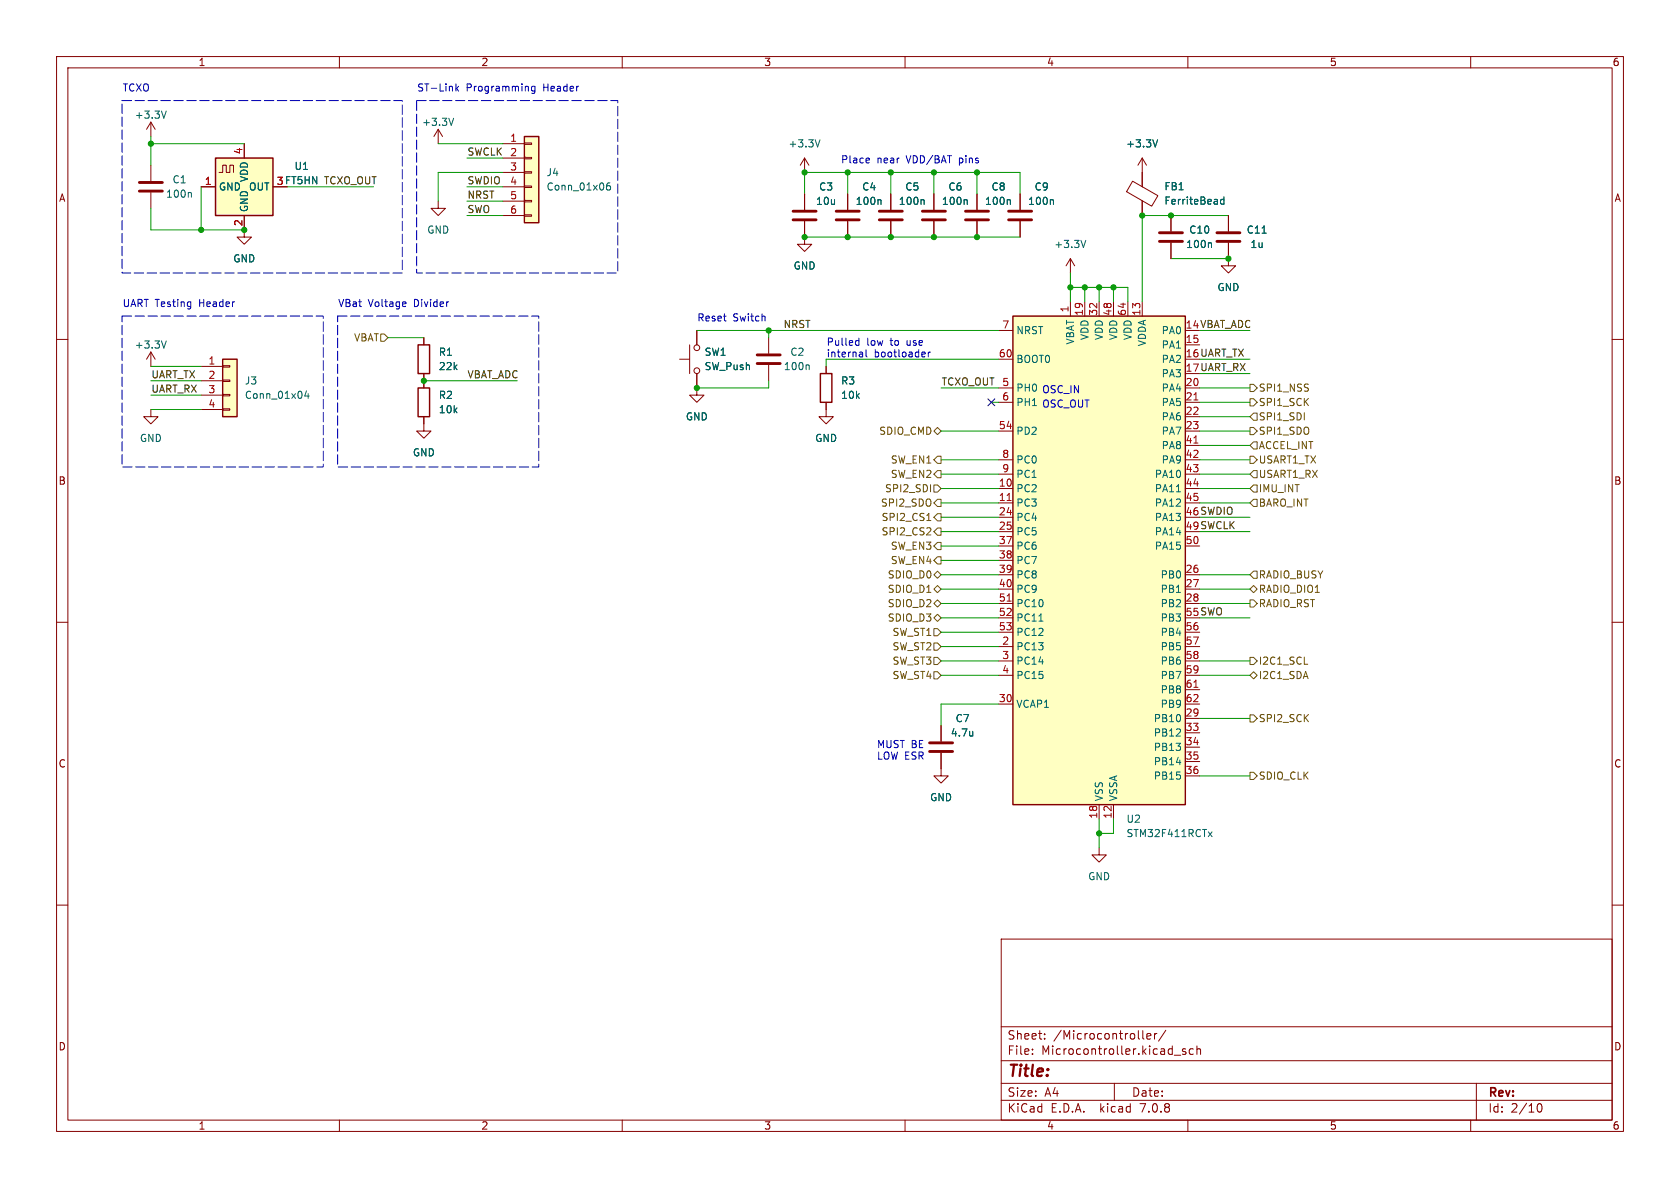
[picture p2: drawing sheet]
<svg xmlns="http://www.w3.org/2000/svg" width="297mm" height="210mm" viewBox="0 0 297 210" stroke-linecap="round" stroke-linejoin="round" font-family="sans-serif">
<g fill="none" stroke="#840000" stroke-width=".18">
<path d="M10 10h277v190h-277zM12 12h273v186h-273zM60 10v2M110 10v2M160 10v2M210 10v2M260 10v2M26.7 21.6v2.5M26.7 29.2v2.8M26.7 34v2.8M26.7 21.6l-.8 1.3M26.7 21.6l.7 1.3"/>
<path d="M35.6 33h2.5M38.7 30.5h.7v-1.3h.6v1.3h.6v-1.3h.7v1.3M43.2 38.1v3.8h1.2l-1.2 1.3-1.3-1.3h1.3M43.2 25.4v2.5M48.3 33h2.5M77.5 35.6v1.2h1.2l-1.2 1.3-1.3-1.3h1.3M77.5 22.9l-.8 1.2M77.5 22.9v2.5M77.5 22.9l.7 1.2M88.9 25.4h3.8M88.9 27.9h3.8M88.9 30.5h3.8"/>
<path d="M88.9 33h3.8M88.9 35.6h3.8M88.9 38.1h3.8M92.7 38h1.3v.2h-1.3zM92.7 35.4h1.3v.3h-1.3zM92.7 32.9h1.3v.2h-1.3zM92.7 30.4h1.3v.2h-1.3zM92.7 27.8h1.3v.3h-1.3zM92.7 25.3h1.3v.2h-1.3zM142.2 39.1v4.1h1.3l-1.3 1.3-1.2-1.3h1.2M142.2 27.9v2.6M142.2 34.3v2.8"/>
<path d="M142.2 27.9l-.7 1.3M142.2 27.9l.8 1.3M149.9 34.3v2.8M149.9 39.1v2.8M157.5 34.3v2.8M157.5 39.1v2.8M165.1 34.3v2.8M165.1 39.1v2.8M172.7 34.3v2.8M172.7 39.1v2.8M180.3 34.3v2.8M180.3 39.1v2.8"/>
<path d="M200.2 32l4.5 2.6-1.1 1.8-4.4-2.5zM201.9 27.9v5.1M201.9 35.5v2.6M201.9 27.9l-.7 1.3M201.9 27.9l.8 1.3M207 38.1v2.8M217.2 38.1v2.8M10 60h2M74.9 59.7v1.3M123.2 58.4v2.6M135.9 59.7v2.8M176.5 58.4h2.6"/>
<path d="M189.2 45.7v2.6M189.2 53.3v2.6M189.2 45.7l-.7 1.3M189.2 45.7l.8 1.3M191.8 53.3v2.6M194.3 53.3v2.6M196.8 53.3v2.6M199.4 53.3v2.6M201.9 53.3v2.6M207 42.9v2.8M217.2 42.9v4.1h1.2l-1.2 1.3-1.3-1.3h1.3M285 60h2"/>
<path d="M26.7 72.4v1.3h1.2l-1.2 1.2-1.3-1.2h1.3M26.7 62.2l-.8 1.3M26.7 62.2v2.6M26.7 62.2l.7 1.3M35.6 64.8h3.8M35.6 67.3h3.8M35.6 69.9h3.8M35.6 72.4h3.8M39.4 72.3h1.2v.2h-1.2zM39.4 69.7h1.2v.3h-1.2zM39.4 67.2h1.2v.2h-1.2zM39.4 64.6h1.2v.3h-1.2z"/>
<path d="M74.9 73.7v2.5h1.3l-1.3 1.3-1.2-1.3h1.2M74.9 66v2.6M120.1 63.5h1.8M121.9 61v5M123.2 66v3.9h1.3l-1.3 1.2-1.3-1.2h1.3M135.9 64.5v2.8M146 71.1v2.6h1.3l-1.3 1.2-1.2-1.2h1.2M146 64.8v1.2M176.5 63.5h2.6M176.5 68.6h2.6M176.5 71.1h2.6M176.5 76.2h2.6"/>
<path d="M209.5 61h2.6M209.5 68.6h2.6M209.5 71.1h2.6M209.5 73.7h2.6M209.5 76.2h2.6M209.5 78.7h2.6M176.5 86.4h2.6M176.5 88.9h2.6M176.5 91.4h2.6M176.5 94h2.6M176.5 96.5h2.6M176.5 99.1h2.6"/>
<path d="M176.5 81.3h2.6M176.5 83.8h2.6M209.5 86.4h2.6M209.5 88.9h2.6M209.5 96.5h2.6M209.5 81.3h2.6M209.5 83.8h2.6M10 110h2M176.5 114.3h2.6M176.5 101.6h2.6M176.5 104.1h2.6M176.5 106.7h2.6"/>
<path d="M176.5 116.8h2.6M176.5 119.4h2.6M176.5 109.2h2.6M176.5 111.8h2.6M209.5 114.3h2.6M209.5 101.6h2.6M209.5 104.1h2.6M209.5 106.7h2.6M209.5 116.8h2.6M209.5 119.4h2.6M209.5 111.8h2.6M285 110h2"/>
<path d="M166.4 133.1v4.1h1.2l-1.2 1.2-1.3-1.2h1.3M166.4 128.3v2.8M176.5 124.5h2.6M209.5 127h2.6M209.5 124.5h2.6M209.5 129.5h2.6M209.5 132.1h2.6M209.5 134.6h2.6M209.5 137.2h2.6M209.5 121.9h2.6M10 160h2M194.3 149.9v1.2h1.3l-1.3 1.3-1.3-1.3h1.3"/>
<path d="M194.3 142.2v2.6M196.8 142.2v2.6M285 160h2M177 166h108v32h-108zM60 198v2M110 198v2M160 198v2M177 194.5h108M177 191.5h108M177 187.5h108M177 181.5h108M182.5 186.3v.1"/>
<path d="M182.5 185.5v.1M184.7 183.6v.1M184.7 182.8v.1M197 191.5v3M202 182.2v1.3l.2 .2M202.7 183.2l.8-.1-.1-.3-.4-.1-.3 .2 .1 .7h.6M204.1 182.7v1M204.5 182.7l-.3 .1-.1 .2M206.1 182.1l-1.3 2M207.6 186.5h1.1M209.6 185.5l-.4-.1-.2 .2 .1 .2 .5 .2v.3h-.6M210 198v2"/>
<path d="M211 185.5l-.5-.1-.3 .3v.4l.2 .2h.6M211.6 185.5l.2-.1 .4 .1v.9M211.6 184.9v1.5M260 198v2M261 191.5v6.5M271.7 195.7l.2-.5 .2-.1a.8 .8 0 0 1 .5 .7 .8 .8 0 0 1-.5 .8l-.2-.1-.2-.5"/>
<circle cx="123.2" cy="61.5" r=".51"/>
<circle cx="123.2" cy="65.5" r=".51"/>
</g>
<g fill="none" stroke="#840000" stroke-width=".51">
<path d="M24.6 33.8h4.1M24.6 32.3h4.1M140.2 38.9h4.1M140.2 37.3h4.1M147.8 38.9h4.1M147.8 37.3h4.1M155.4 38.9h4.1M155.4 37.3h4.1M163.1 38.9h4M163.1 37.3h4M170.7 38.9h4.1M170.7 37.3h4.1"/>
<path d="M178.3 38.9h4.1M178.3 37.3h4.1M205 42.7h4M205 41.1h4M215.1 42.7h4.1M215.1 41.1h4.1M133.9 64.3h4M133.9 62.7h4M164.3 132.8h4.1M164.3 131.3h4.1"/>
</g>
<g fill="none" stroke="#006464" stroke-width=".18">
<path d="M29.4 19.6l-.4 1.3M33.7 34l.1 .2v.7M80.2 20.9l-.4 1.3M107.8 32.3l-.3 .1a.86 .86 0 0 0 0 1.2l.4-.1v-.4l-.2-.3-.4 .1-.1 .2M145 24.7l-.5 1.3M155.6 35.3l.2 .2v.6M163.2 35.3l.2 .2v.6M170.8 35.3l.2 .2v.6M178.4 35.3l.2 .2v.6M186.1 35.3l.1 .2v.6M204.7 24.7l-.5 1.3M216.4 34.8v1.3"/>
<path d="M216.4 35.3l-.4-.1-.2 .3 .1 .5h.5M192 42.5l-.5 1.3M214 42.9l.2 .2v.7M223.1 41.2h.8M29.4 60.3l-.4 1.2M54.2 69.1l-.3 .9h.8M54.5 69.6v.8M142.9 64.5l.2 .2v.6M208 86.9h.7M183.7 109.8h.7M172 129.3v.8M172 130l-.1 .1"/>
<path d="M213.6 147.1l.7 .8M214.3 147.1l-.7 .8"/>
</g>
<path d="M38.1 27.9h10.2v10.2h-10.2zM92.7 24.1h2.5v15.3h-2.5zM179.1 55.9h30.4v86.3h-30.4zM39.4 63.5h2.5v10.2h-2.5zM73.9 61h2v5h-2zM73.9 68.6h2v5.1h-2zM145 66h2.1v5.1h-2.1z" fill="none" stroke="#840000" stroke-width=".25"/>
<g fill="#ffffc2" stroke="#ffffc2" stroke-width=".18">
<path d="M92.7 24.1h2.5v15.3h-2.5z"/>
<path d="M179.1 55.9h30.4v86.3h-30.4z"/>
<path d="M39.4 63.5h2.5v10.2h-2.5z"/>
<path d="M38.1 27.9h10.2v10.2h-10.2z"/>
</g>
<path d="M211.1 70.7h.7M211.1 78.3h.7M178 88.5h.8M178 106.3h.8M211.1 121.5h.7" fill="none" stroke="#a90000" stroke-width=".18"/>
<g fill="none" stroke="#725600" stroke-width=".18">
<path d="M67.3 59.1h.6l.7 .6-.7 .6h-.6zM165.1 76.2l.6-.6 .7 .6-.7 .6zM221 67.9h.6l.6 .7-.6 .6h-.6zM221 75.6h.6l.6 .6-.6 .6h-.6zM221 70.5h.6l.6 .6-.6 .7h-.6zM221.6 73h.6v1.3h-.6l-.6-.6zM221.6 78.1h.6v1.3h-.6l-.6-.7zM163.8 94.6h.8M163.8 92h.8M164.5 93.4v.4M165.1 85.7h.6l.7 .7-.7 .6h-.6zM165.7 98.4h.7v1.3h-.7l-.6-.6z"/>
<path d="M165.7 95.9h.7v1.3h-.7l-.6-.7zM165.7 93.3h.7v1.3h-.7l-.6-.6zM165.7 83.2h.7v1.3h-.7l-.6-.7zM165.7 88.3h.7v1.2h-.7l-.6-.6zM165.7 90.8h.7v1.3h-.7l-.6-.7zM165.7 80.6h.7v1.3h-.7l-.6-.6zM221 80.6h.6l.6 .7-.6 .6h-.6zM221.6 83.2h.6v1.3h-.6l-.6-.7zM221.6 85.7h.6v1.3h-.6l-.6-.6zM221.6 88.3h.6v1.2h-.6l-.6-.6zM165.1 109.2l.6-.6 .7 .6-.7 .7zM165.1 116.2h.6l.7 .6-.7 .7h-.6z"/>
<path d="M165.1 111.1h.6l.7 .7-.7 .6h-.6zM165.1 118.7h.6l.7 .7-.7 .6h-.6zM165.1 113.7h.6l.7 .6-.7 .6h-.6zM165.1 101.6l.6-.6 .7 .6-.7 .6zM165.1 104.1l.6-.6 .7 .6-.7 .7zM165.1 106.7l.6-.7 .7 .7-.7 .6zM221 106h.6l.6 .7-.6 .6h-.6zM221 116.2h.6l.6 .6-.6 .7h-.6zM221 104.1l.6-.6 .6 .6-.6 .7zM221.6 101h.6v1.2h-.6l-.6-.6zM221.6 118.7l.6 .7-.6 .6-.6-.6zM230.6 117.4h.6"/>
<path d="M221 136.5h.6l.6 .7-.6 .6h-.6zM221 126.4h.6l.6 .6-.6 .6h-.6z"/>
</g>
<g fill="none" stroke="#0000c2" stroke-width=".18">
<path d="M80.6 14.8v1.3M80.7 15.6l.4 .5M81.1 15.2l-.5 .5M94.6 15.2v1.1l-.3 .2h-.3M94.6 15.3l-.4-.1-.2 .3 .1 .5h.5M153.5 27.9l.2 .4-.6 .1M153.6 28.7l-.1 .1M71.6 53.3l.2 .4-.6 .1M71.7 54.1l-.1 .1M151.8 59.8v1.2M151.5 60.2l.3 .1M151.8 61h-.3"/>
<path d="M152.3 62.2l.2 .2v.7M152.5 63l-.4 .1M152.5 62.5l-.4 .1M153.1 61.8v1.1l.2 .2M163.5 62.3l.1 .2-.6 .2M164.1 62.2v.9M164.5 62.2l-.4 .3"/>
</g>
<path d="M21.6 17.8h49.5v30.5h-49.5v-30.5M73.7 17.8h35.5v30.5h-35.5v-30.5M21.6 55.9h35.5v26.7h-35.5v-26.7M59.7 55.9h35.5v26.7h-35.5v-26.7" fill="none" stroke="#0000c2" stroke-width=".18" stroke-dasharray="1.7 .6"/>
<g fill="none" stroke="#009600" stroke-width=".18">
<path d="M26.7 36.8v3.8h16.5M26.7 24.1v5.1M26.7 25.4h16.5M35.6 33v7.6M50.8 33h15.2M77.5 25.4h11.4M82.5 38.1h6.4M82.5 35.6h6.4M82.5 33h6.4M82.5 27.9h6.4M88.9 30.5h-11.4v5.1M142.2 34.3v-3.8h38.1v3.8"/>
<path d="M149.9 30.5v3.8M157.5 30.5v3.8M165.1 30.5v3.8M172.7 30.5v3.8M217.2 38.1h-15.3v15.2M68.6 59.7h6.3M123.2 58.4h53.3M135.9 58.4v1.3M142.2 41.9h38.1M189.2 50.8h10.2v2.5M189.2 48.3v5M191.8 50.8v2.5"/>
<path d="M194.3 50.8v2.5M196.8 50.8v2.5M207 45.7h10.2M212.1 58.4h8.9M26.7 69.9h8.9M26.7 72.4h8.9M26.7 67.3h8.9M26.7 64.8h8.9M74.9 67.3h16.5M135.9 67.3v1.3h-12.7M166.4 76.2h10.1M166.4 68.6h10.1"/>
<path d="M175.3 71.1h1.2M176.5 63.5h-30.5v1.3M212.1 76.2h8.9M212.1 71.1h8.9M212.1 73.7h8.9M212.1 66h8.9M212.1 78.7h8.9M212.1 63.5h8.9M212.1 68.6h8.9M166.4 81.3h10.1M166.4 88.9h10.1M166.4 83.8h10.1"/>
<path d="M166.4 96.5h10.1M166.4 91.4h10.1M166.4 86.4h10.1M166.4 94h10.1M166.4 99.1h10.1M212.1 81.3h8.9M212.1 88.9h8.9M212.1 83.8h8.9M212.1 91.4h8.9M212.1 86.4h8.9M212.1 94h8.9M166.4 101.6h10.1"/>
<path d="M166.4 119.4h10.1M166.4 104.1h10.1M166.4 106.7h10.1M166.4 116.8h10.1M166.4 109.2h10.1M166.4 111.8h10.1M166.4 114.3h10.1M212.1 101.6h8.9M212.1 119.4h8.9M212.1 104.1h8.9M212.1 106.7h8.9M212.1 116.8h8.9"/>
<path d="M212.1 109.2h8.9M176.5 124.5h-10.1v3.8M212.1 127h8.9M212.1 137.2h8.9M194.3 144.8v5.1M196.8 144.8v2.5h-2.5"/>
</g>
<path d="M174.7 70.5l1.2 1.2M175.9 70.5l-1.2 1.2" fill="none" stroke="#000084" stroke-width=".18"/>
<g fill="#009600" stroke="#009600" stroke-width=".18">
<circle cx="74.9" cy="67.3" r=".46"/>
<circle cx="157.5" cy="41.9" r=".46"/>
<circle cx="172.7" cy="41.9" r=".46"/>
<circle cx="165.1" cy="41.9" r=".46"/>
<circle cx="191.8" cy="50.8" r=".46"/>
<circle cx="189.2" cy="50.8" r=".46"/>
<circle cx="194.3" cy="50.8" r=".46"/>
<circle cx="135.9" cy="58.4" r=".46"/>
<circle cx="142.2" cy="30.5" r=".46"/>
<circle cx="142.2" cy="41.9" r=".46"/>
<circle cx="149.9" cy="41.9" r=".46"/>
<circle cx="157.5" cy="30.5" r=".46"/>
<circle cx="165.1" cy="30.5" r=".46"/>
<circle cx="149.9" cy="30.5" r=".46"/>
<circle cx="172.7" cy="30.5" r=".46"/>
<circle cx="123.2" cy="68.6" r=".46"/>
<circle cx="196.8" cy="50.8" r=".46"/>
<circle cx="217.2" cy="45.7" r=".46"/>
<circle cx="207" cy="38.1" r=".46"/>
<circle cx="201.9" cy="38.1" r=".46"/>
<circle cx="194.3" cy="147.3" r=".46"/>
<circle cx="35.6" cy="40.6" r=".46"/>
<circle cx="43.2" cy="40.6" r=".46"/>
<circle cx="26.7" cy="25.4" r=".46"/>
</g>
<text font-size="2.8" fill="#840000" x="178" y="190.9">Title:</text>
<g font-size="2.1" fill="#840000">
<text x="178" y="184">Sheet:</text>
<text x="186.2" y="184">/Microcontroller/</text>
<text x="178" y="186.7">File:</text>
<text x="184.1" y="186.7">Microcontroller.kicad_sch</text>
<text x="178" y="196.9">KiCad</text>
<text x="178" y="194.1">Size:</text>
<text x="184.7" y="194.1">A4</text>
<text x="185.7" y="196.9">E.D.A.</text>
<text x="194.6" y="196.9">kicad</text>
<text x="200" y="194.1">Date:</text>
<text x="201.8" y="196.9">7.0.8</text>
<text x="263" y="194.3">Rev:</text>
<text x="263" y="196.9">Id:</text>
<text x="267.1" y="196.9">2/10</text>
</g>
<g font-size="1.8" fill="#840000">
<text x="35" y="11.9">1</text>
<text x="85" y="11.9">2</text>
<text x="135" y="11.9">3</text>
<text x="185" y="11.9">4</text>
<text x="235" y="11.9">5</text>
<text x="285" y="11.9">6</text>
<text x="10.3" y="35.9">A</text>
<text x="285.3" y="35.9">A</text>
<text x="10.3" y="85.9">B</text>
<text x="285.3" y="85.9">B</text>
<text x="10.3" y="135.9">C</text>
<text x="285.3" y="135.9">C</text>
<text x="10.3" y="185.9">D</text>
<text x="285.3" y="185.9">D</text>
<text x="35" y="199.9">1</text>
<text x="85" y="199.9">2</text>
<text x="135" y="199.9">3</text>
<text x="185" y="199.9">4</text>
<text x="235" y="199.9">5</text>
<text x="285" y="199.9">6</text>
</g>
<g font-size="1.8" fill="#0000c2">
<text x="21.6" y="16.3">TCXO</text>
<text x="73.7" y="16.3">ST-Link</text>
<text x="82.4" y="16.3">Programming</text>
<text x="96.1" y="16.3">Header</text>
<text x="148.6" y="29">Place</text>
<text x="155" y="29">near</text>
<text x="160.4" y="29">VDD/BAT</text>
<text x="169.8" y="29">pins</text>
<text x="21.6" y="54.4">UART Testing</text>
<text x="35.3" y="54.4">Header</text>
<text x="59.7" y="54.4">VBat</text>
<text x="65.1" y="54.4">Voltage</text>
<text x="73.3" y="54.4">Divider</text>
<text x="123.2" y="56.9">Reset</text>
<text x="129.6" y="56.9">Switch</text>
<text x="146" y="61.2">Pulled</text>
<text x="146" y="63.3">internal</text>
<text x="153.2" y="61.2">low</text>
<text x="154.5" y="63.3">bootloader</text>
<text x="157.5" y="61.2">to</text>
<text x="160.6" y="61.2">use</text>
<text x="179.6" y="69.4">PH0 OSC_IN</text>
<text x="179.6" y="72">PH1 OSC_OUT</text>
<text x="154.9" y="132.3">MUST BE</text>
<text x="154.9" y="134.4">LOW ESR</text>
</g>
<g font-size="1.8" fill="#006464">
<text x="23.7" y="21.2">+3.3V</text>
<text x="74.5" y="22.5">+3.3V</text>
<text x="139.3" y="26.3">+3.3V</text>
<text x="199" y="26.3">+3.3V</text>
<text x="29.3" y="35.2">100n</text>
<text x="30.4" y="32.6">C1</text>
<text x="38.6" y="33.9">GND</text>
<text x="43.9" y="33.9">OUT</text>
<text x="44" y="32.3" transform="rotate(-90 44 32.3)">VDD</text>
<text x="52" y="30.2">U1</text>
<text x="96.5" y="31.3">J4</text>
<text x="96.5" y="33.9">Conn_01x06</text>
<text x="144.7" y="33.9">C3</text>
<text x="152.3" y="33.9">C4</text>
<text x="159.9" y="33.9">C5</text>
<text x="167.6" y="33.9">C6</text>
<text x="175.2" y="33.9">C8</text>
<text x="182.8" y="33.9">C9</text>
<text x="205.7" y="33.8">FB1</text>
<text x="44" y="37.6" transform="rotate(-90 44 37.6)">GND</text>
<text x="75.4" y="41.5">GND</text>
<text x="144.2" y="36.4">10u</text>
<text x="151.2" y="36.4">100n</text>
<text x="158.8" y="36.4">100n</text>
<text x="166.4" y="36.4">100n</text>
<text x="174" y="36.4">100n</text>
<text x="181.7" y="36.4">100n</text>
<text x="205.7" y="36.4">FerriteBead</text>
<text x="210.1" y="41.5">C10</text>
<text x="220.3" y="41.5">C11</text>
<text x="41.1" y="46.6">GND</text>
<text x="140.2" y="47.9">GND</text>
<text x="186.3" y="44">+3.3V</text>
<text x="209.6" y="44">100n</text>
<text x="221" y="44">1u</text>
<text x="215.1" y="51.7">GND</text>
<text x="179.6" y="59.3">NRST</text>
<text x="205.3" y="59.3">PA0</text>
<text x="23.7" y="61.8">+3.3V</text>
<text x="77.5" y="63.1">R1</text>
<text x="77.5" y="65.6">22k</text>
<text x="124.5" y="63.1">SW1</text>
<text x="124.5" y="65.6">SW_Push</text>
<text x="138.5" y="65.6">100n</text>
<text x="139.6" y="63.1">C2</text>
<text x="179.6" y="64.4">BOOT0</text>
<text x="190.1" y="61" transform="rotate(-90 190.1 61)">VBAT</text>
<text x="192.6" y="60.2" transform="rotate(-90 192.6 60.2)">VDD</text>
<text x="195.2" y="60.2" transform="rotate(-90 195.2 60.2)">VDD</text>
<text x="197.7" y="60.2" transform="rotate(-90 197.7 60.2)">VDD</text>
<text x="200.3" y="60.2" transform="rotate(-90 200.3 60.2)">VDD</text>
<text x="202.8" y="61.3" transform="rotate(-90 202.8 61.3)">VDDA</text>
<text x="205.3" y="61.8">PA1</text>
<text x="205.3" y="64.4">PA2</text>
<text x="43.2" y="68.2">J3</text>
<text x="43.2" y="70.7">Conn_01x04</text>
<text x="77.5" y="70.7">R2</text>
<text x="148.6" y="68.2">R3</text>
<text x="148.6" y="70.7">10k</text>
<text x="205.3" y="66.9">PA3</text>
<text x="205.3" y="69.4">PA4</text>
<text x="205.3" y="72">PA5</text>
<text x="77.5" y="73.3">10k</text>
<text x="121.2" y="74.5">GND</text>
<text x="179.6" y="77.1">PD2</text>
<text x="205.3" y="74.5">PA6</text>
<text x="205.3" y="77.1">PA7</text>
<text x="24.6" y="78.3">GND</text>
<text x="72.9" y="80.9">GND</text>
<text x="144" y="78.3">GND</text>
<text x="179.6" y="82.1">PC0</text>
<text x="205.3" y="79.6">PA8</text>
<text x="205.3" y="82.1">PA9</text>
<text x="179.6" y="87.2">PC2</text>
<text x="179.6" y="89.8">PC3</text>
<text x="179.6" y="84.7">PC1</text>
<text x="204.1" y="84.7">PA10</text>
<text x="204.1" y="87.2">PA11</text>
<text x="204.1" y="89.8">PA12</text>
<text x="179.6" y="92.3">PC4</text>
<text x="179.6" y="94.8">PC5</text>
<text x="204.1" y="92.3">PA13</text>
<text x="204.1" y="94.8">PA14</text>
<text x="179.6" y="97.4">PC6</text>
<text x="179.6" y="99.9">PC7</text>
<text x="204.1" y="97.4">PA15</text>
<text x="179.6" y="102.5">PC8</text>
<text x="179.6" y="105">PC9</text>
<text x="179.6" y="107.5">PC10</text>
<text x="205.1" y="102.5">PB0</text>
<text x="205.1" y="105">PB1</text>
<text x="205.1" y="107.5">PB2</text>
<text x="179.6" y="110.1">PC11</text>
<text x="179.6" y="112.6">PC12</text>
<text x="205.1" y="110.1">PB3</text>
<text x="205.1" y="112.6">PB4</text>
<text x="179.6" y="115.2">PC13</text>
<text x="179.6" y="117.7">PC14</text>
<text x="205.1" y="115.2">PB5</text>
<text x="205.1" y="117.7">PB6</text>
<text x="179.6" y="125.3">VCAP1</text>
<text x="179.6" y="120.2">PC15</text>
<text x="205.1" y="120.2">PB7</text>
<text x="205.1" y="122.8">PB8</text>
<text x="205.1" y="125.3">PB9</text>
<text x="168" y="130.4">4.7u</text>
<text x="168.8" y="127.9">C7</text>
<text x="203.9" y="127.9">PB10</text>
<text x="203.9" y="130.4">PB12</text>
<text x="203.9" y="132.9">PB13</text>
<text x="203.9" y="135.5">PB14</text>
<text x="164.3" y="141.8">GND</text>
<text x="195.2" y="141.7" transform="rotate(-90 195.2 141.7)">VSS</text>
<text x="197.7" y="141.7" transform="rotate(-90 197.7 141.7)">VSSA</text>
<text x="203.9" y="138">PB15</text>
<text x="199.1" y="145.6">U2</text>
<text x="199.1" y="148.2">STM32F411RCTx</text>
<text x="192.3" y="155.8">GND</text>
</g>
<g font-size="1.8" fill="#a90000">
<text x="42.9" y="27.4" transform="rotate(-90 42.9 27.4)">4</text>
<text x="90.1" y="25.1">1</text>
<text x="90.1" y="27.7">2</text>
<text x="36.1" y="32.8">1</text>
<text x="48.8" y="32.8">3 FT5HN</text>
<text x="90.1" y="30.2">3</text>
<text x="90.1" y="32.8">4</text>
<text x="90.1" y="35.3">5</text>
<text x="42.9" y="40.1" transform="rotate(-90 42.9 40.1)">2</text>
<text x="90.1" y="37.8">6</text>
<text x="177.1" y="58.2">7</text>
<text x="189" y="55.3" transform="rotate(-90 189 55.3)">1</text>
<text x="191.5" y="55.9" transform="rotate(-90 191.5 55.9)">19</text>
<text x="194.1" y="55.9" transform="rotate(-90 194.1 55.9)">32</text>
<text x="196.6" y="55.9" transform="rotate(-90 196.6 55.9)">48</text>
<text x="199.1" y="55.9" transform="rotate(-90 199.1 55.9)">64</text>
<text x="201.7" y="55.9" transform="rotate(-90 201.7 55.9)">13</text>
<text x="36.8" y="64.5">1</text>
<text x="176.5" y="63.2">60</text>
<text x="209.5" y="60.7">15</text>
<text x="36.8" y="67.1">2</text>
<text x="36.8" y="69.6">3</text>
<text x="177.1" y="70.9">6</text>
<text x="209.5" y="68.3">20</text>
<text x="209.5" y="70.9">21</text>
<text x="36.8" y="72.1">4</text>
<text x="176.5" y="75.9">54</text>
<text x="209.5" y="73.4">22</text>
<text x="209.5" y="75.9">23</text>
<text x="177.1" y="81">8</text>
<text x="177.1" y="83.6">9</text>
<text x="209.5" y="78.5">41</text>
<text x="209.5" y="81">42</text>
<text x="209.5" y="83.6">43</text>
<text x="176.5" y="86.1">10</text>
<text x="176.5" y="88.6">11</text>
<text x="209.5" y="86.1">44</text>
<text x="209.5" y="88.6">45</text>
<text x="176.5" y="91.2">24</text>
<text x="176.5" y="93.7">25</text>
<text x="176.5" y="96.3">37</text>
<text x="176.5" y="98.8">38</text>
<text x="176.5" y="101.3">39</text>
<text x="209.5" y="101.3">26</text>
<text x="209.5" y="96.3">50</text>
<text x="176.5" y="103.9">40</text>
<text x="176.5" y="106.4">51</text>
<text x="209.5" y="103.9">27</text>
<text x="209.5" y="106.4">28</text>
<text x="176.5" y="109">52</text>
<text x="176.5" y="111.5">53</text>
<text x="209.5" y="111.5">56</text>
<text x="177.1" y="114">2</text>
<text x="177.1" y="116.6">3</text>
<text x="177.1" y="119.1">4</text>
<text x="209.5" y="114">57</text>
<text x="209.5" y="116.6">58</text>
<text x="209.5" y="119.1">59</text>
<text x="176.5" y="124.2">30</text>
<text x="209.5" y="121.7">61</text>
<text x="209.5" y="124.2">62</text>
<text x="209.5" y="126.7">29</text>
<text x="209.5" y="129.3">33</text>
<text x="209.5" y="131.8">34</text>
<text x="209.5" y="134.4">35</text>
<text x="209.5" y="136.9">36</text>
<text x="194.1" y="144.8" transform="rotate(-90 194.1 144.8)">18</text>
<text x="196.6" y="144.8" transform="rotate(-90 196.6 144.8)">12</text>
</g>
<g font-size="1.8" fill="#0f0f0f">
<text x="82.5" y="27.6">SWCLK</text>
<text x="48.8" y="32.8">3 FT5HN TCXO_OUT</text>
<text x="82.5" y="32.7">SWDIO</text>
<text x="82.5" y="35.2">NRST</text>
<text x="82.5" y="37.8">SWO</text>
<text x="138.4" y="58.1">NRST</text>
<text x="209.5" y="58.2">14 VBAT_ADC</text>
<text x="209.5" y="63.2">16 UART_TX</text>
<text x="209.5" y="65.8">17 UART_RX</text>
<text x="26.7" y="67">UART_TX</text>
<text x="26.7" y="69.5">UART_RX</text>
<text x="82.5" y="67">VBAT_ADC</text>
<text x="166.4" y="68.2">TCXO_OUT 5</text>
<text x="209.5" y="91.2">46 SWDIO</text>
<text x="209.5" y="93.7">49 SWCLK</text>
<text x="209.5" y="109">55 SWO</text>
</g>
<g font-size="1.8" fill="#725600">
<text x="62.5" y="60.6">VBAT</text>
<text x="222.4" y="69.4">SPI1_NSS</text>
<text x="222.4" y="72">SPI1_SCK</text>
<text x="155.3" y="77.1">SDIO_CMD</text>
<text x="222.4" y="77.1">SPI1_SDO</text>
<text x="222.4" y="74.5">SPI1_SDI</text>
<text x="157.4" y="82.1">SW_EN1</text>
<text x="222.4" y="79.6">ACCEL_INT</text>
<text x="222.4" y="82.1">USART1_TX</text>
<text x="155.6" y="89.8">SPI2_SDO</text>
<text x="156.4" y="87.2">SPI2_SDI</text>
<text x="157.4" y="84.7">SW_EN2</text>
<text x="222.4" y="84.7">USART1_RX</text>
<text x="222.4" y="87.2">IMU_INT</text>
<text x="222.4" y="89.8">BARO_INT</text>
<text x="155.8" y="94.8">SPI2_CS2</text>
<text x="155.8" y="92.3">SPI2_CS1</text>
<text x="157.4" y="99.9">SW_EN4</text>
<text x="157.4" y="97.4">SW_EN3</text>
<text x="156.8" y="102.5">SDIO_D0</text>
<text x="156.8" y="105">SDIO_D1</text>
<text x="156.8" y="107.5">SDIO_D2</text>
<text x="222.4" y="107.5">RADIO_RST</text>
<text x="222.4" y="102.5">RADIO_BUSY</text>
<text x="222.4" y="105">RADIO_DIO1</text>
<text x="156.8" y="110.1">SDIO_D3</text>
<text x="157.7" y="112.6">SW_ST1</text>
<text x="157.7" y="117.7">SW_ST3</text>
<text x="157.7" y="115.2">SW_ST2</text>
<text x="222.4" y="117.7">I2C1_SCL</text>
<text x="157.7" y="120.2">SW_ST4</text>
<text x="222.4" y="120.2">I2C1_SDA</text>
<text x="222.4" y="127.9">SPI2_SCK</text>
<text x="222.4" y="138">SDIO_CLK</text>
</g>
</svg>
